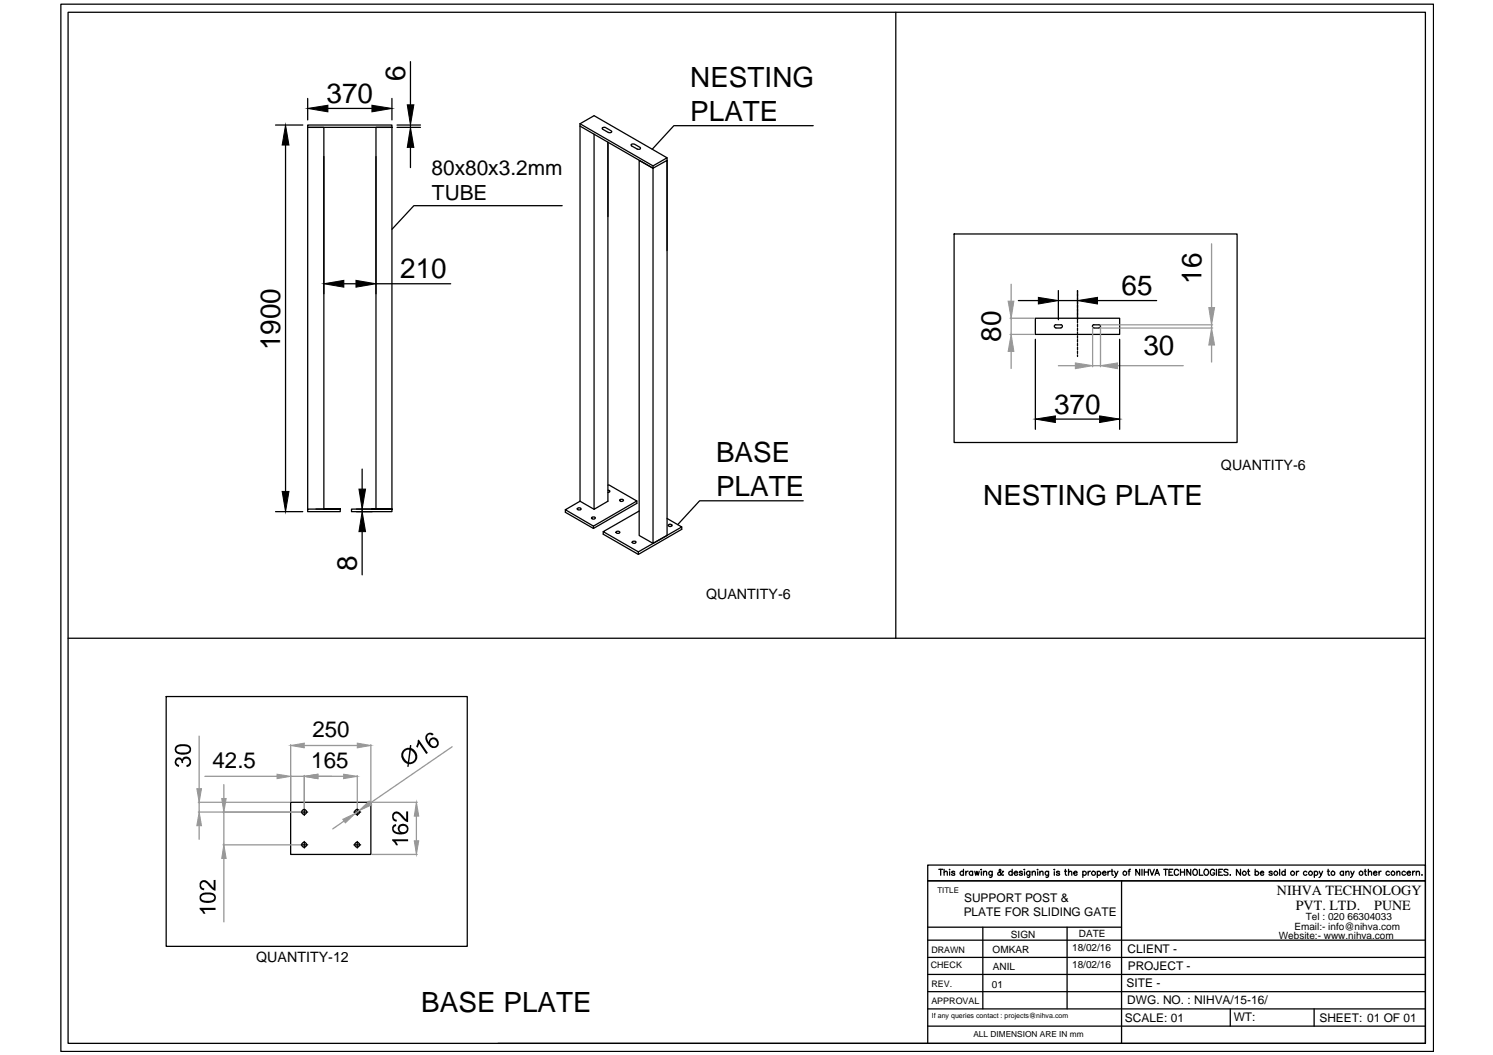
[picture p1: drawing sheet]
<svg xmlns="http://www.w3.org/2000/svg" width="297mm" height="210mm" viewBox="0 0 297 210" stroke-linecap="round" stroke-linejoin="round" font-family="sans-serif">
<!-- layer: 0 -->
<g fill="none" stroke="#000" stroke-width=".25">
<path d="M12.1 .8h273.1v208.4h-273.1zM13.5 2.4h270.1v205.2h-270.1zM61.2 19.6v4.3M78 19.6v4.3M81.7 12.3v8.6M178.2 2.4v124.6M54.8 24.9h5.4M56.8 28.9v68.9M61.2 24.9h16.8v76.4h-3.2v-76h3.2h-16.8zM64.4 31.1v27.3M65.2 21.6h8.8M74.8 31.1v27.3"/>
<path d="M79 24.9h4.7M79 25.3h4.7M81.7 24.9v.4M81.7 29.3v4M115.4 24.6l2.8-1.6 14.5 8.4-2.8 1.6zM115.4 24.6v75.1M115.4 25.1l14.5 8.4M118.2 26.7v74.6l2.7-1.6v-71.4M119.9 25.4l.5-.1 1.2 .7 .1 .2-.2 .2h-.5l-1.1-.7-.1-.1zM125.6 28.7h.6l1.1 .6 .1 .3-.6 .1-1.2-.7zM129.9 33.5l2.8-1.6v74.6l-2.8 1.6zM129.9 33.5l-2.7-1.6v74.6l2.7 1.6"/>
<path d="M129.9 33v.5M132.7 31.4v18.5M161.8 25h-27.7l-4.3 4.7M68.4 56.5h2.4M74.8 56.5h14.9M111.8 40.9h-29.5l-4.3 4.7M189.8 46.6h56.3v41.4h-56.3zM202.6 59.8h4M210.6 57.8v5.8M210.6 59.8h3.8M214.4 57.8v5.8M218.4 59.8h11.7"/>
<path d="M206 63.3h16.8v3.2h-16.8zM206 67.5v17.9M210.1 65.2l-.3-.1a.28 .28 0 0 1 0-.3 .28 .28 0 0 1 .3-.2h1.1l.1 .5-.2 .1M210.1 65.3h1M214.4 63.7v.5M214.4 64.5v.5M214.4 65.3v.5M214.4 66v.5M214.4 66.8v.5M214.4 67.5v.6M214.4 68.3v.5M214.4 69.1v.5"/>
<path d="M214.4 69.8v.5M214.4 70.6v.3M217.6 64.6l-.3 .3 .3 .3M217.6 64.6h1.2l.1 .5-.2 .1M217.6 65.3h1.1M222.8 67.5v17.9M72.1 93.3v4M115.4 99.7l2.8 1.6M120.9 96.5h.2l5.6 3.2-8.6 5-5.6-3.3 2.9-1.7M120.9 97.5a.26 .26 0 0 1 .4 .3 .26 .26 0 0 1-.4 .2M123.3 99.5a.38 .38 0 0 1 .4-.2 .38 .38 0 0 1 .3 .3l-.5 .2zM126.7 99.7v.4l-8.6 5-5.6-3.2v-.5"/>
<path d="M159.8 99.6h-20.6l-4.4 4.8M210 83.4h8.8M54.8 101.8h5.4M61.2 101.3v-76h3.2v76M62.9 101.3h3.1M64.5 101.3h3.2h-6.5v.5h6.5v-.5M70.9 101.3h3.1M70.9 101.8h3.1M72.1 101.3v.5M72.1 105.8v8.6M74 101.3h4h-8.1v.5h8.1v-.5M114.9 101.1a.35 .35 0 0 1 .4-.1 .35 .35 0 0 1 .2 .4 .36 .36 0 0 1-.4 .1 .36 .36 0 0 1-.2-.4z"/>
<path d="M117.7 102.9a.37 .37 0 0 1 .4-.1 .37 .37 0 0 1 .3 .4 .36 .36 0 0 1-.4 .1 .36 .36 0 0 1-.3-.4zM118.1 104.7v.4M122.6 105.9a.43 .43 0 0 1 .7 .1 .47 .47 0 0 1-.7-.1zM125.8 107.8a.37 .37 0 0 1 .4-.2 .37 .37 0 0 1 .3 .4 .38 .38 0 0 1-.4 .1 .38 .38 0 0 1-.3-.3zM127 109.8v.5M127.2 101.7l-7.2 4.1 7 4M132.7 103.2l2.9 1.6-8.6 5M133 104.5a.36 .36 0 0 1 .4-.2 .36 .36 0 0 1 .2 .4l-.4 .1zM135.6 104.8v.5l-8.6 5-7-4v-.5M13.5 127h270.1M33.1 138.6h59.9v49.7h-59.9zM57.8 159.6h16v10.4h-16z"/>
<path d="M59.9 161.6h1.3M59.9 168.1h1.3M60.5 160.9v1.3M60.5 167.4v1.3M70.4 161.6h1.4M70.4 168.1h1.4M71.1 160.9v1.3M71.1 167.4v1.3M186.8 173h.8M187.2 173v1.1M187.8 173.6l.3-.3 .3 .1 .1 .7M187.8 173v1.1"/>
<path d="M188.9 173v.1zM188.9 173.4v.7M189.9 173.5l-.2-.2-.4 .2 .6 .3v.3h-.3l-.3-.1M191.7 173.5a.38 .38 0 0 0-.6 0 .38 .38 0 0 0 0 .5 .38 .38 0 0 0 .6 0M191.7 173v1.1M192.2 173.3v.8M192.6 173.3l-.4 .2v.2M193.5 173.5a.38 .38 0 0 0-.6 0 .38 .38 0 0 0 0 .5 .38 .38 0 0 0 .6 0M193.5 173.3v.8M193.9 173.3l.2 .8 .3-.8 .2 .8 .2-.8M195.2 173h.1zM195.2 173.4v.7"/>
<path d="M195.7 173.6l.3-.3 .3 .1v.7M195.7 173.3v.8M197.4 173.3v1l-.3 .3-.2-.1M197.4 173.5a.38 .38 0 0 0-.6 0 .38 .38 0 0 0 0 .5 .38 .38 0 0 0 .6 0M199.6 173.5l-.1-.2a.75 .75 0 0 1-1 .8v-.4l.6-.4-.1-.3-.2 .1v.3l.5 .7h.3M201.4 173.5a.38 .38 0 0 0-.6 0 .38 .38 0 0 0 0 .5 .38 .38 0 0 0 .6 0M201.4 173v1.1M201.8 173.7h.7a.39 .39 0 0 0-.6-.3 .39 .39 0 0 0-.1 .6 .39 .39 0 0 0 .6 .1l.1-.1M203.4 173.5l-.2-.2-.4 .2 .6 .3v.3h-.4l-.2-.1M203.8 173h.1zM203.8 173.4v.7M204.9 173.3v1.1l-.2 .2-.3-.1"/>
<path d="M204.9 173.5a.38 .38 0 0 0-.6 0 .38 .38 0 0 0 0 .5 .38 .38 0 0 0 .6 0M205.4 173.6l.3-.3 .3 .1v.7M205.4 173.3v.8M206.4 173h.1zM206.5 173.4v.7M206.9 173.6l.3-.3 .3 .1v.7M206.9 173.3v.8M208.6 173.3v1l-.2 .3-.3-.1M208.6 173.5a.38 .38 0 0 0-.5 0 .38 .38 0 0 0 0 .5 .38 .38 0 0 0 .5 0M209.8 173v.1zM209.8 173.4v.7M210.8 173.5l-.2-.2-.4 .2 .5 .3v.3h-.3l-.2-.1"/>
<path d="M211.8 173.3h.4M212 173v.9l.3 .2M212.6 173.6l.3-.3 .3 .1v.7M212.6 173v1.1M213.6 173.7h.7a.34 .34 0 0 0-.3-.4 .34 .34 0 0 0-.4 .4l.2 .4h.3l.2-.1M215.4 173.5a.38 .38 0 0 1 .6 0 .38 .38 0 0 1 0 .5 .38 .38 0 0 1-.6 0M215.4 173.3v1.3M216.5 173.3v.8M217 173.3l-.3 .1-.2 .3M218.3 173.5a.38 .38 0 0 1 .6 0 .38 .38 0 0 1 0 .5 .38 .38 0 0 1-.6 0M218.3 173.3v1.3M219.3 173.7h.7a.39 .39 0 0 0-.5-.3 .39 .39 0 0 0-.2 .6 .39 .39 0 0 0 .6 .1l.1-.1"/>
<path d="M220.4 173.3v.8M220.9 173.3l-.4 .2-.1 .2M221.1 173.3h.3M221.2 173v.9l.1 .2h.2M221.7 173.3l.4 .8 .3-.8M222.1 174.1l-.4 .5M223.1 175.2v32.4M224.5 173.3h.3M224.9 173h-.2l-.1 1.1M226.7 173v1.1l-.7-1.1v1.1M227.2 173v1.1M227.7 173v1.1"/>
<path d="M227.7 173.5h.8M228.5 173v1.1M228.8 173l.4 1.1 .5-1.1M229.8 174.1l.4-1.1 .5 1.1M230 173.8h.5M231.5 173h.8M231.9 173v1.1M232.6 173.5h.4M233.3 173h-.7v1.1h.7M234.5 173.3a.48 .48 0 0 0-.7-.3 .48 .48 0 0 0-.2 .7 .44 .44 0 0 0 .4 .4 .44 .44 0 0 0 .5-.2M234.9 173.5h.8M234.9 173v1.1"/>
<path d="M235.7 173v1.1M236.9 173v1.1l-.8-1.1v1.1M237.5 173a.56 .56 0 0 1 .7 .6 .56 .56 0 0 1-.7 .5l-.2-.4zM238.6 173v1.1h.7M239.6 173.1a.52 .52 0 0 1 .9 .5 .52 .52 0 0 1-.9 .4l-.1-.3zM241.6 173.3a.48 .48 0 0 0-.6-.3 .48 .48 0 0 0-.2 .7 .43 .43 0 0 0 .4 .5 .43 .43 0 0 0 .4-.5h-.3M242 173v1.1M242.5 173.5h.5M243.2 173h-.7v1.1h.7M244.3 173.1l-.3-.1-.5 .1 .1 .3 .7 .3-.1 .4h-.4l-.3-.1M244.8 174.1h.1M246.8 173v1.1l-.8-1.1v1.1"/>
<path d="M248.2 173.3h.4M248.4 173v.9l.3 .2M249.7 173.5a.38 .38 0 0 1 .6 0 .38 .38 0 0 1 0 .5 .38 .38 0 0 1-.6 0M249.7 173v1.1M250.7 173.7h.7a.34 .34 0 0 0-.3-.4 .34 .34 0 0 0-.4 .4l.2 .4h.3l.2-.1M253.1 173.5l-.2-.2-.4 .2 .6 .3v.3h-.4l-.2-.1M254.6 173v1.1M255.7 173.5a.38 .38 0 0 0-.6 0 .38 .38 0 0 0 0 .5 .38 .38 0 0 0 .6 0M255.7 173v1.1M257.9 173.3v.8M258.4 173.3l-.4 .2-.1 .2M260 173.5a.38 .38 0 0 0-.5 0 .38 .38 0 0 0 0 .5 .38 .38 0 0 0 .5 0"/>
<path d="M261.5 173.5a.38 .38 0 0 1 .6 0 .38 .38 0 0 1 0 .5 .38 .38 0 0 1-.6 0M261.5 173.3v1.3M262.5 173.3l.3 .8 .3-.8M262.8 174.1l-.4 .5M264.1 173.3h.4M264.2 173v.9l.3 .2M267.3 173.5a.38 .38 0 0 0-.6 0 .38 .38 0 0 0 0 .5 .38 .38 0 0 0 .6 0M267.3 173.3v.8M267.8 173.6l.3-.3 .3 .1v.7M267.8 173.3v.8M268.7 173.3l.4 .8 .3-.8M269.1 174.1l-.4 .5"/>
<path d="M271.4 173.3h.4M271.6 173l.1 1.1h.2M272.2 173.6l.5-.3 .2 .3v.5M272.2 173v1.1M273.3 173.7h.6a.39 .39 0 0 0-.5-.3 .39 .39 0 0 0-.2 .6 .39 .39 0 0 0 .6 .1l.1-.1M274.4 173.3v.8M274.8 173.3l-.4 .2v.2M276.4 173.5a.38 .38 0 0 0-.5 0 .38 .38 0 0 0 0 .5 .38 .38 0 0 0 .5 0M277.9 173.6l.3-.3 .3 .1v.7M277.9 173.3v.8M279.6 173.5a.38 .38 0 0 0-.5 0 .38 .38 0 0 0 0 .5 .38 .38 0 0 0 .5 0M280 173.7h.6a.39 .39 0 0 0-.5-.3 .39 .39 0 0 0-.2 .5 .39 .39 0 0 0 .5 .2l.2-.1"/>
<path d="M281.1 173.3v.8M281.5 173.3l-.4 .2v.2M281.8 173.6l.3-.3 .3 .1v.7M281.8 173.3v.8M282.9 174.1h.1M184.6 197.3h99M184.6 193.9h99M184.6 190.5h99M184.6 187.1h99M184.6 184.5h38.5M195.5 184.5v16.2M212.3 184.5v16.2"/>
<path d="M99.1 207.6h184.5M184.6 207.6v-32.4h99h-99v-3.1h99v35.5M184.6 200.7h99M184.6 204.2h99M244.8 200.7v3.5M261.5 200.7v3.5"/>
<circle cx="60.5" cy="168.1" r=".49"/>
<circle cx="60.5" cy="161.6" r=".49"/>
<circle cx="71.1" cy="161.6" r=".49"/>
<circle cx="71.1" cy="168.1" r=".49"/>
<circle cx="217.6" cy="173.7" r=".4"/>
<circle cx="223.8" cy="173.7" r=".4"/>
<circle cx="247.6" cy="173.7" r=".39"/>
<circle cx="253.8" cy="173.7" r=".39"/>
<circle cx="257.2" cy="173.7" r=".4"/>
<circle cx="260.7" cy="173.7" r=".39"/>
<circle cx="265.2" cy="173.7" r=".4"/>
<circle cx="270.8" cy="173.7" r=".4"/>
<circle cx="277.1" cy="173.7" r=".4"/>
</g>
<g fill="none" stroke="#989898" stroke-width=".25">
<path d="M201.2 56.5v3.4M241 48.5v12.7M201 66.5h4.8M201 63.3h4.8M201.2 63.3v3.2M201.2 69.9v3.4M210.6 72.8h3.4M217.4 65.1v7.9M217.4 72.8h1.5M218.9 65.3h22.4M218.9 64.6h22.4M218.9 65.1v7.9"/>
<path d="M222.3 72.8h13.1M241 64.6v.7M241 68.7v3.3M39.5 159.6h18.2M39.6 146.5v10.4M39.6 159.6v2M40.8 154.5h14.3M44.5 156.1v2.8M57.8 148.2v11.3M57.8 154.5h2.7M60.5 148.3h10.6M60.5 154.3v6.4"/>
<path d="M63.2 154.5h5.2M71.1 154.3v6.4M73.8 148.2v11.3M74 159.6h9M90 148.6l-16.3 11.2M39.5 161.6h20.2M39.6 164.3v2.7M44.4 168.1h15.3M44.5 161.6v6.5M44.5 170.8v12.6M68.5 163.4l-2.3 1.5M71.5 161.3l-.8 .5"/>
<path d="M74 170h9M82.8 162.4v4.9"/>
</g>
<g fill="#989898" stroke="#989898" stroke-width=".2">
<path d="M201.2 66.5l.5 3.4h-1.1z"/>
<path d="M200.6 59.9h1.1l-.5 3.4z"/>
<path d="M214 72.2l3.4 .6-3.4 .5z"/>
<path d="M218.9 72.8l3.4-.6v1.1z"/>
<path d="M241 65.3l.6 3.4h-1.1z"/>
<path d="M240.5 61.2h1.1l-.6 3.4z"/>
<path d="M82.8 159.6l.5 2.8h-.9z"/>
<path d="M82.4 167.3h.9l-.5 2.7z"/>
<path d="M57.8 148.3l2.7-.4v.9z"/>
<path d="M71.1 147.9l2.7 .4-2.7 .5z"/>
<path d="M60.5 154.5l2.7-.5v.9z"/>
<path d="M55.1 154l2.7 .5-2.7 .4z"/>
<path d="M68.4 154l2.7 .5-2.7 .4z"/>
<path d="M39.6 161.6l.5 2.7h-.9z"/>
<path d="M39.2 156.9h.9l-.5 2.7z"/>
<path d="M44.1 158.9h.9l-.5 2.7z"/>
<path d="M44.5 168.1l.5 2.7h-.9z"/>
<path d="M68.2 163l2.5-1.2-2 1.9z"/>
<path d="M71.5 161.3l1.9-1.9 .6 .7z"/>
</g>
<g fill="#000" stroke="#000" stroke-width=".2">
<path d="M56.8 24.9l.7 4h-1.4zM61.2 21.6l4-.7v1.4zM74 20.9l4 .7-4 .7zM81.7 25.3l.6 4h-1.3zM81 20.9h1.3l-.6 4zM64.4 56.5l4-.7v1.3zM70.8 55.8l4 .7-4 .6zM206.6 59.2l4 .6-4 .7zM214.4 59.8l4-.6v1.3zM56.1 97.8h1.4l-.7 4zM71.4 97.3h1.3l-.6 4zM206 83.4l4-.7v1.4z"/>
<path d="M218.8 82.7l4 .7-4 .7zM72.1 101.8l.6 4h-1.3z"/>
</g>
<g fill="#000">
<path d="M35.1 150.9l.3-.2h.4l.4 .4 .5-.5h.7l.6 .6v.7l-.2 .4-.7 .3v-.4l.5-.3a.64 .64 0 0 0-.5-1 .64 .64 0 0 0-.7 .9h-.3v-.4a.53 .53 0 0 0-1 0 .53 .53 0 0 0 .5 .8v.4l-.5-.2-.3-.4v-.5zM83.1 147.3l.2-.2 1.8 2.7-.3 .2-1.4-2.1-.4 .9-.2-.4 .3-.5zM40 175.3l.3-.2 .8 .1 1.4 1.4v-1.5h.4v2.1l-.5-.1-1.3-1.4-.4-.2h-.4l-.3 .5 .1 .5 .5 .2v.5l-.5-.2-.4-.6v-.6zM78.2 161.8l.4-.3h.6l.5 .3 1.1 1.2v-1.6h.4v2.2l-.8-.4-1-1.1-.4-.2h-.4l-.3 .4 .1 .6 .6 .2-.1 .4-.5-.1-.4-.6v-.7zM78 167h3.2v.4h-2.5l.5 .7-.4 .1-.4-.6-.4-.4zM39.7 180.6h3.2v.4h-2.5l.5 .7-.4 .1-.2-.4-.6-.5z"/>
<path d="M35 148.4l.9-.3 1.4 .1 .4 .2 .3 .3v.8l-.5 .4-.4 .2-1.7-.1-.3-.2-.3-.4v-.4zM35.3 148.6l-.2 .4v.3l.4 .3 1.5 .1 .4-.1 .3-.3-.1-.6-.3-.2-1.2-.1z"/>
<path d="M80.2 149.3l.8-.5h.5l.1-.6h.2v.6l.7 .5 .5 .8v.8l-.2 .5-.7 .5-.7 .1-.1 .6h-.3l.1-.6-.8-.5-.5-.9v-.7zM80.5 149.5l-.3 .6 .1 .5 .3 .6 .6 .4 .2-2.4h-.4zM81.7 149.3l-.3 2.4 .8-.2 .4-.8-.1-.7z"/>
<path d="M84.8 146.1l.6-.3h.5l.4 .3-.3 .2-.4-.2-.4 .1-.2 .5v.4l.3 .5 .1-.3 .3-.4 .3-.2 .8 .2 .5 .7-.1 .6-.3 .5-.3 .1h-.6l-.6-.4-.8-1.3v-.6zM85.8 147.2l-.2 .4v.3l.5 .5a.7 .7 0 0 0 .9-.7 .7 .7 0 0 0-.9-.6z"/>
<path d="M39.9 178l.8-.4 1.7 .1 .5 .6v.6l-.4 .5-.5 .2-1.7-.1-.6-.6v-.6zM40.3 178.1l-.1 .1a.64 .64 0 0 0 0 .8 .64 .64 0 0 0 .7 .2h1.2l.4-.4a.75 .75 0 0 0-.9-.8z"/>
<path d="M78.2 164.2l.6-.3v.5l-.3 .1a.74 .74 0 0 0 0 .8 .74 .74 0 0 0 .8 .3h.2l-.3-.3-.1-.6 .4-.6 .8-.2 .8 .4 .1 .9-.3 .6-.6 .2h-1l-.6-.2-.6-.3-.1-.9zM79.6 164.5l-.1 .6 .3 .4 .6 .1 .5-.3v-.5l-.3-.4-.7-.1z"/>
</g>
<g font-size="5.5">
<text x="80.6" y="16.1" transform="rotate(-90 80.6 16.1)">6</text>
<text x="137.3" y="17.3">NESTING</text>
<text x="65" y="20.5">370</text>
<text x="137.3" y="24">PLATE</text>
<text x="79.6" y="55.4">210</text>
<text x="223.1" y="58.7">65</text>
<text x="239" y="56.5" transform="rotate(-90 239 56.5)">16</text>
<text x="55.8" y="69.7" transform="rotate(-90 55.8 69.7)">1900</text>
<text x="199.1" y="68" transform="rotate(-90 199.1 68)">80</text>
<text x="227.5" y="70.7">30</text>
<text x="209.7" y="82.3">370</text>
<text x="142.5" y="92">BASE</text>
<text x="142.5" y="98.7">PLATE</text>
<text x="195.6" y="100.6">NESTING PLATE</text>
<text x="71" y="113.6" transform="rotate(-90 71 113.6)">8</text>
<text x="83.8" y="201.3">BASE PLATE</text>
</g>
<g font-size="4.4">
<text x="62.1" y="146.7">250</text>
<text x="42.3" y="152.8">42.5</text>
<text x="61.9" y="152.8">165</text>
</g>
<g font-size="4.1">
<text x="85.9" y="34.9">80x80x3.2mm</text>
<text x="85.9" y="39.9">TUBE</text>
</g>
<g font-size="2.8">
<text x="242.9" y="93.5">QUANTITY-6</text>
<text x="140.5" y="119.2">QUANTITY-6</text>
<text x="254" y="178.1">NIHVA TECHNOLOGY</text>
<text x="257.8" y="181">PVT. LTD.</text>
<text x="273.4" y="181">PUNE</text>
<text x="51" y="191.5">QUANTITY-12</text>
</g>
<g font-size="2.4">
<text x="191.8" y="179.4">SUPPORT POST &amp;</text>
<text x="191.7" y="182.3">PLATE FOR SLIDING GATE</text>
<text x="224.3" y="189.6">CLIENT -</text>
<text x="224.2" y="196.4">SITE -</text>
<text x="224.4" y="193">PROJECT -</text>
<text x="223.8" y="203.3">SCALE: 01</text>
<text x="224.3" y="199.8">DWG. NO. : NIHVA/15-16/</text>
<text x="245.4" y="203.2">WT:</text>
<text x="262.5" y="203.3">SHEET: 01 OF 01</text>
</g>
<g font-size="2">
<text x="257.5" y="184.9">Email:- info@nihva.com</text>
<text x="259.8" y="183">Tel : 020 66304033</text>
<text x="197.5" y="189.5">OMKAR</text>
<text x="201.1" y="186.5">SIGN</text>
<text x="213.3" y="189.1">18/02/16</text>
<text x="214.6" y="186.5">DATE</text>
<text x="254.4" y="186.8">Website:- www.nihva.com</text>
<text x="197.4" y="196.5">01</text>
<text x="197.5" y="192.9">ANIL</text>
<text x="213.3" y="192.6">18/02/16</text>
</g>
<g font-size="1.8">
<text x="185.3" y="189.5">DRAWN</text>
<text x="185.2" y="192.5">CHECK</text>
<text x="185.3" y="196.3">REV.</text>
<text x="185.3" y="199.8">APPROVAL</text>
</g>
<text font-size="1.7" x="193.7" y="206.4">ALL DIMENSION ARE IN mm</text>
<text font-size="1.6" x="186.5" y="177.6">TITLE</text>
<text font-size="1.4" x="185.4" y="202.6">If any queries contact : projects@nihva.com</text>
</svg>
